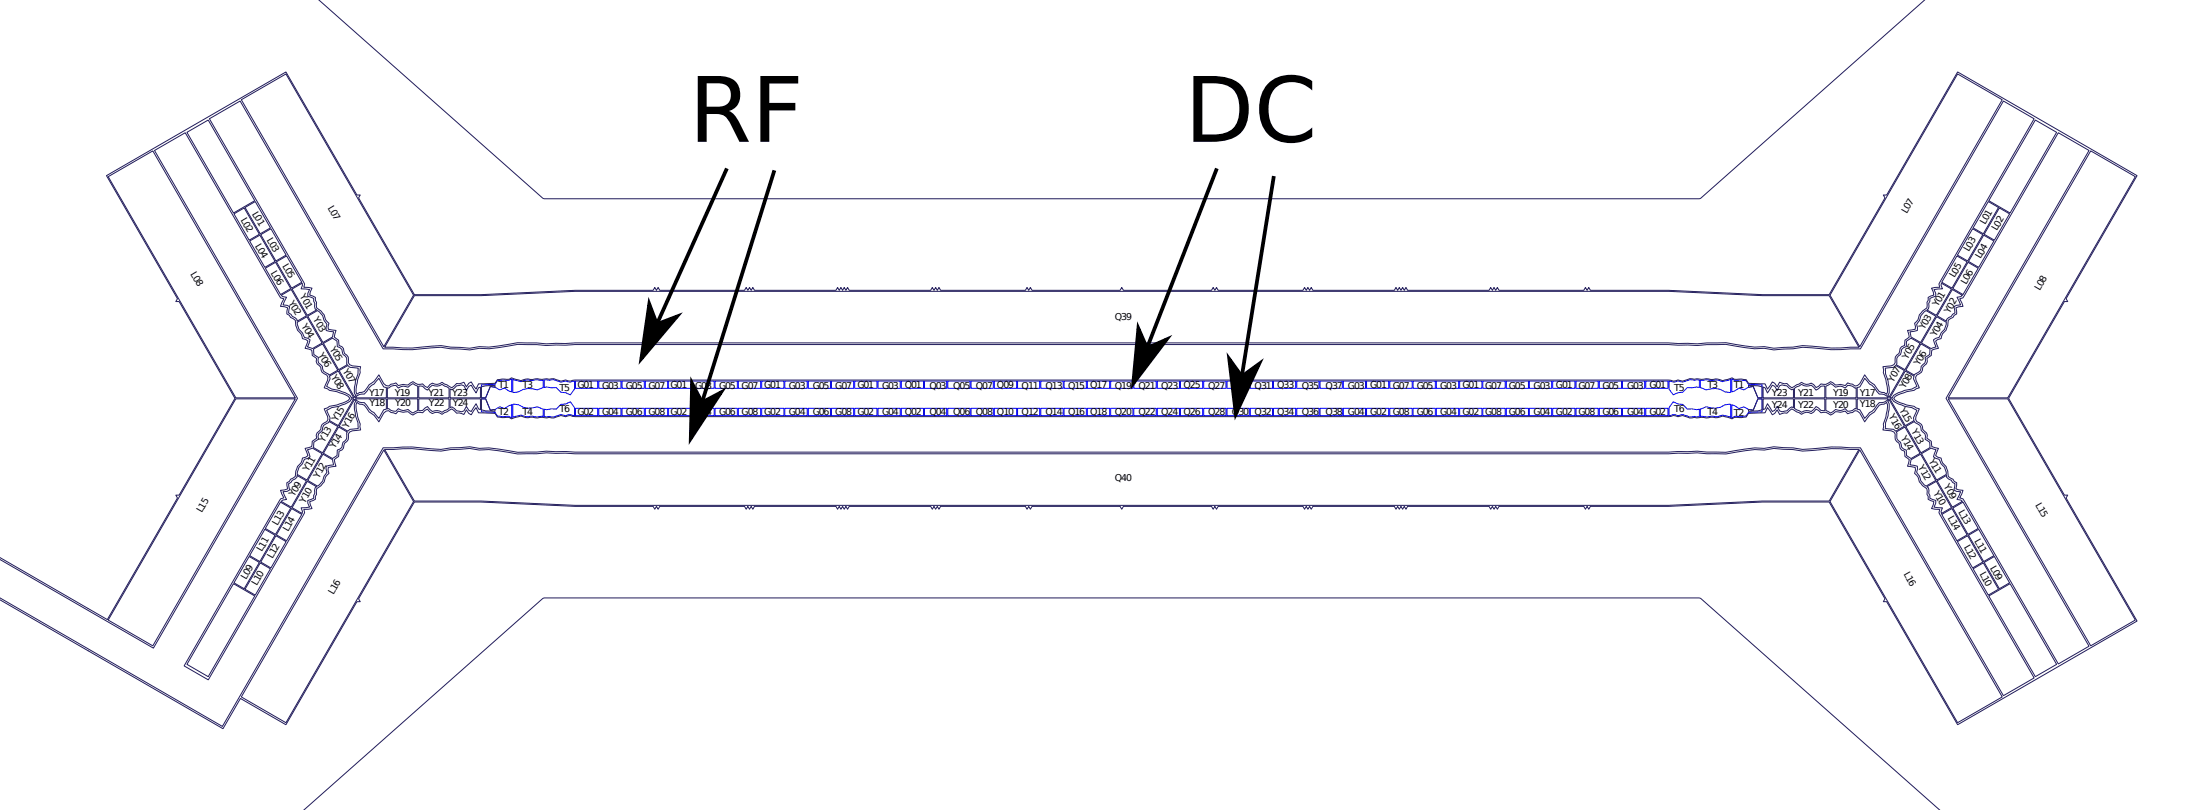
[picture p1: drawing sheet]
<svg xmlns="http://www.w3.org/2000/svg" width="165mm" height="61mm" viewBox="0 0 165 61" stroke-linecap="round" stroke-linejoin="round" font-family="sans-serif">
<g fill="none" stroke="#00f" stroke-width=".08">
<path d="M36.1 28.9l1.1-.1 .1-.3h.9l.2-.1v1l-.5-.3-.4 .1-.3-.2h-.4l-.3 .8h-.4zM36.1 29.9h.4l.3 .9 .4-.1 .3-.2 .4 .1 .5-.2v.9l-.2-.1h-.9l-.1-.3h-1.1zM38.5 30.3l.4 .1a1.51 1.51 0 0 0 1.4 .1l.5 .2v.5h-1.3a1.3 1.3 0 0 0-1 .1zM38.5 28.4l.2 .1a.67 .67 0 0 0 .8 0h1.3v.6l-.5 .1a1.51 1.51 0 0 0-1.4 .2h-.4zM40.8 28.5a2.24 2.24 0 0 1 1.3 .2 .74 .74 0 0 1 .7 0l.3-.1v.6l-.3 .4-.3-.2h-.4l-.4-.3h-.9zM40.8 30.7h.9l.4-.4h.4l.3-.2 .3 .5v.6l-.3-.1a.74 .74 0 0 1-.7 0 2.24 2.24 0 0 1-1.3 .1zM43.2 28.6h1.7v.5h-1.7zM43.2 30.6h1.7v.6h-1.7zM44.9 30.6h1.7v.6h-1.7zM44.9 28.6h1.7v.5h-1.7zM46.7 28.6h1.7v.5h-1.7zM46.7 30.6h1.7v.6h-1.7z"/>
<path d="M48.4 30.6h1.7v.6h-1.7zM48.4 28.6h1.7v.5h-1.7zM50.2 28.6h1.7v.5h-1.7zM50.2 30.6h1.7v.6h-1.7zM51.9 28.6h1.7v.5h-1.7zM51.9 30.6h1.7v.6h-1.7zM53.7 30.6h1.6v.6h-1.6zM53.7 28.6h1.6v.5h-1.6zM55.4 28.6h1.7v.5h-1.7zM55.4 30.6h1.7v.6h-1.7zM57.2 30.6h1.6v.6h-1.6zM57.2 28.6h1.6v.5h-1.6z"/>
<path d="M58.9 30.6h1.7v.6h-1.7zM58.9 28.6h1.7v.5h-1.7zM60.7 28.6h1.6v.5h-1.6zM60.7 30.6h1.6v.6h-1.6zM62.4 28.6h1.7v.5h-1.7zM62.4 30.6h1.7v.6h-1.7zM64.2 30.6h1.6v.6h-1.6zM64.2 28.6h1.6v.5h-1.6zM65.9 28.6h1.7v.5h-1.7zM65.9 30.6h1.7v.6h-1.7zM67.6 30.6h1.7v.6h-1.7zM67.6 28.6h1.7v.5h-1.7z"/>
<path d="M69.4 30.6h1.7v.6h-1.7zM69.4 28.6h1.7v.5h-1.7zM71.1 28.6h1.7v.5h-1.7zM71.1 30.6h1.7v.6h-1.7zM72.9 28.6h1.7v.5h-1.7zM72.9 30.6h1.7v.6h-1.7zM74.6 28.6h1.7v.5h-1.7zM74.6 30.6h1.7v.6h-1.7zM76.4 30.6h1.6v.6h-1.6zM76.4 28.6h1.6v.5h-1.6zM78.1 30.6h1.7v.6h-1.7zM78.1 28.6h1.7v.5h-1.7z"/>
<path d="M79.9 28.6h1.6v.5h-1.6zM79.9 30.6h1.6v.6h-1.6zM81.6 28.6h1.7v.5h-1.7zM81.6 30.6h1.7v.6h-1.7zM83.4 30.6h1.6v.6h-1.6zM83.4 28.6h1.6v.5h-1.6zM85.1 28.6h1.7v.5h-1.7zM85.1 30.6h1.7v.6h-1.7zM86.9 30.6h1.6v.6h-1.6zM86.9 28.6h1.6v.5h-1.6zM88.6 30.6h1.7v.6h-1.7zM88.6 28.6h1.7v.5h-1.7z"/>
<path d="M90.3 28.6h1.7v.5h-1.7zM90.3 30.6h1.7v.6h-1.7zM92.1 28.6h1.7v.5h-1.7zM92.1 30.6h1.7v.6h-1.7zM93.8 30.6h1.7v.6h-1.7zM93.8 28.6h1.7v.5h-1.7zM95.6 28.6h1.7v.5h-1.7zM95.6 30.6h1.7v.6h-1.7zM97.3 30.6h1.7v.6h-1.7zM97.3 28.6h1.7v.5h-1.7zM99.1 30.6h1.6v.6h-1.6zM99.1 28.6h1.6v.5h-1.6z"/>
<path d="M100.8 28.6h1.7v.5h-1.7zM100.8 30.6h1.7v.6h-1.7zM102.6 30.6h1.6v.6h-1.6zM102.6 28.6h1.6v.5h-1.6zM104.3 28.6h1.7v.5h-1.7zM104.3 30.6h1.7v.6h-1.7zM106.1 30.6h1.6v.6h-1.6zM106.1 28.6h1.6v.5h-1.6zM107.8 30.6h1.7v.6h-1.7zM107.8 28.6h1.7v.5h-1.7zM109.6 28.6h1.6v.5h-1.6zM109.6 30.6h1.6v.6h-1.6z"/>
<path d="M111.3 28.6h1.7v.5h-1.7zM111.3 30.6h1.7v.6h-1.7zM113 30.6h1.7v.6h-1.7zM113 28.6h1.7v.5h-1.7zM114.8 28.6h1.7v.5h-1.7zM114.8 30.6h1.7v.6h-1.7zM116.5 30.6h1.7v.6h-1.7zM116.5 28.6h1.7v.5h-1.7zM118.3 28.6h1.7v.5h-1.7zM118.3 30.6h1.7v.6h-1.7zM120 30.6h1.7v.6h-1.7zM120 28.6h1.7v.5h-1.7z"/>
<path d="M121.8 28.6h1.7v.5h-1.7zM121.8 30.6h1.7v.6h-1.7zM123.5 30.6h1.7v.6h-1.7zM123.5 28.6h1.7v.5h-1.7zM125.3 28.6l.3 .1a.73 .73 0 0 1 .7 0 2.24 2.24 0 0 1 1.2-.2v.6h-.9l-.3 .3h-.4l-.3 .2-.3-.4zM125.6 30.1l.3 .2h.4l.3 .4h.9v.5a2.24 2.24 0 0 1-1.2-.1 .73 .73 0 0 1-.7 0l-.3 .1v-.6zM127.6 28.5h1.3a1.28 1.28 0 0 0 1-.1v1h-.4a1.51 1.51 0 0 0-1.4-.2l-.5-.1zM127.6 30.7l.5-.2a1.51 1.51 0 0 0 1.4-.1l.4-.1v1l-.3-.1a.67 .67 0 0 0-.7 0h-1.3zM130 28.4l.2 .1h.9l.1 .3 1.1 .1v.9h-.4l-.3-.8h-.4l-.3 .2-.4-.1-.5 .3zM130 30.4l.5 .2 .4-.1 .3 .2 .4 .1 .3-.9h.4v1h-1.1l-.1 .3h-.9l-.2 .1z"/>
</g>
<g fill="none" stroke="#211c5b" stroke-width=".08">
<path d="M23.9 0l16.8 14.8 .2 .1h86.6l17-14.9M8.1 13.2l3.4-1.9 10.7 18.5h-4.5zM14 9.9l1.6-.9 3.5 6.1-1.6 .9zM15.7 8.9l2.3-1.3 10.8 18.6h.7a14.1 14.1 0 0 0 3.6-.2l2.2 .2 .7-.1a7.2 7.2 0 0 0 2.9-.3l2.1 .1 2.2-.1h82l2.2 .1 .7-.1a8 8 0 0 1 2.9 .3l.7 .1 .7-.1 .7 .1h1.5a9.8 9.8 0 0 1 2.8 0h2.2l10.8-18.6 2.3 1.3-7.1 12.2-.1 .2 .1 .2-.6 .1 .1 .5-.4 .2-.1 .4a.45 .45 0 0 1-.3 .6l-.2 .3a.78 .78 0 0 1-.4 .6v.5l-.5 .1 .1 .5a.49 .49 0 0 0-.4 .6 .54 .54 0 0 0-.4 .6 .53 .53 0 0 0-.3 .7v.1l-.3 .1-.6 .1 .1 .4a2.41 2.41 0 0 1 .2 1.7l-.6-.2a1.54 1.54 0 0 0-.7-.8l-.3-.5-.4 .7-.2 .1h-.2l-.5-.2-.2 .2-.4-.1-.3 .1-.4-.3a.65 .65 0 0 1-.7 .2l-.4 .3-.4-.4a.6 .6 0 0 1-.7 0l-.7 .4-.4-.3-.5-.1-.2 .3-.4-.4-.3 .6-.2-.4-1.3-.1-.1-.2-.9-.1-.2-.1-.4 .2a.66 .66 0 0 1-.7-.1l-1.2 .1a2.3 2.3 0 0 0-1.4 .1l-.4-.1-.3 .1-.4-.1h-82l-.4 .1-.3-.1a.8 .8 0 0 1-.9-.1h-2.1a1.36 1.36 0 0 1-1.1-.1l-.2 .1-.9 .1-.1 .2-1.3 .1-.2 .4-.3-.6-.4 .4-.2-.3-.5 .1-.4 .3-.7-.4a.6 .6 0 0 1-.8 0l-.3 .4-.4-.3a.66 .66 0 0 1-.7-.2l-.4 .3-.3-.1-.4 .1-.2-.2-.5 .2h-.2l-.2-.1-.4-.7-.3 .5a1.54 1.54 0 0 0-.8 .8l-.5 .2a2.43 2.43 0 0 1 .2-1.7l.1-.4-.6-.1-.3-.1-.1-.1a.53 .53 0 0 0-.2-.7 .54 .54 0 0 0-.4-.6 .49 .49 0 0 0-.4-.6l.1-.5-.6-.1 .1-.5a.78 .78 0 0 1-.4-.6l-.2-.3a.45 .45 0 0 1-.3-.6l-.1-.4-.5-.2 .2-.5-.6-.1 .1-.2-.1-.2zM17.6 16l.7-.4 1.2 2-.8 .4zM18.1 7.5l3.4-2 9.5 16.6-2.2 3.9zM18.4 15.6l.8-.5 1.1 2-.8 .4zM18.7 18.1l.8-.5 1.1 2-.7 .5zM19.6 17.6l.7-.4 1.2 1.9-.8 .5zM20.7 19.6l.8-.4 1.2 2-.8 .4zM146.9 19.2l.7 .4-1.1 2-.8-.4zM146.9 5.5l3.4 2-10.7 18.5-2.2-3.9z"/>
<path d="M147.7 19.7l.8 .4-1.2 2-.7-.5zM148.1 17.2l.7 .4-1.1 2-.8-.5zM148.9 17.6l.8 .5-1.2 2-.8-.5zM149.2 15.1l.8 .5-1.1 1.9-.8-.4zM150.1 15.6l.7 .4-1.1 2-.8-.4zM152.8 9l1.6 .9-3.5 6.1-1.6-.9zM154.5 10l2.3 1.3-10.7 18.6 10.7 18.6-2.3 1.3-7.1-12.2-.1-.2-.2-.1 .2-.5-.5-.1 .1-.5-.3-.3a.46 .46 0 0 1-.4-.6l-.1-.3a.78 .78 0 0 1-.4-.6l-.4-.2 .2-.6-.5-.1a.48 .48 0 0 0-.4-.6 .55 .55 0 0 0-.3-.7 .52 .52 0 0 0-.4-.6l-.1-.1v-.3l.3-.5-.4-.2a2.41 2.41 0 0 1-1.6-.6l.5-.4 1.1-.2 .4-.2-.3-.6v-.2l.1-.2a.53 .53 0 0 0 .4-.6 .55 .55 0 0 0 .3-.6 .48 .48 0 0 0 .4-.6l.5-.2-.2-.5 .4-.2a.78 .78 0 0 1 .4-.6l.1-.4a.46 .46 0 0 1 .4-.6l.3-.3-.1-.4 .5-.1-.2-.6 .2-.1 .1-.1zM156.9 11.3l3.4 1.9-8.2 14.3-1.4 2.3h-4.5zM17.7 29.9h4.5l-10.7 18.5-3.4-1.9zM19.9 39.7l.7 .4-1.1 2-.8-.4zM19.9 20.1l.8-.4 1.1 1.9-.7 .5zM21.1 37.7l.7 .4-1.1 2-.8-.5z"/>
<path d="M21.1 22.1l.8-.4 1.1 2-.7 .4v-.1l-.6-.5v-.5l-.5-.1 .3-.6zM21.7 36.3l.6-.5v-.1l.7 .4-1.1 1.9-.8-.4 .4-.1-.3-.6 .5-.2zM21.9 38.1l.8 .5-1.2 2-.8-.5zM21.9 21.7l.8-.5-.1 .5h.6l-.1 .5 .4 .2 .1 .8h.2l-.7 .4zM22.3 24.2l.7-.4 1.2 1.9-.7 .4-.4-.1 .2-.5-.4-.2-.2-.3-.3-.3zM23.1 36.1l.7 .4-.2 .1-.1 .8-.4 .1 .1 .5-.6 .1 .1 .4-.8-.4zM23.1 33.7l.4-.1 .7 .4-1.2 2-.7-.4 .1-.6 .3-.2 .2-.4 .4-.1zM23.1 23.7l.7-.4 .2 .1 .2 .3 .1 .3 .2 .3v.5l.5 .1v.4l-.8 .4zM23.5 26.2l.7-.4 1.2 2-.7 .3a.52 .52 0 0 1-.5-.6 .52 .52 0 0 1-.3-.7 .45 .45 0 0 1-.4-.6zM24.2 34.1l.8 .4v.4l-.5 .1v.4l-.2 .3-.1 .4-.4 .4-.7-.5zM24.3 25.8l.7-.4a.45 .45 0 0 1 .3 .6 .51 .51 0 0 1 .4 .6 .52 .52 0 0 1 .3 .7h.1l-.7 .4zM24.3 31.9l.4-.3 .7 .4-1.2 2-.7-.4a.45 .45 0 0 1 .4-.7 .51 .51 0 0 1 .3-.6z"/>
<path d="M24.5 30.8l.4-.2a1.92 1.92 0 0 0 1.5-.7h.1l-1.1 2-.7-.4 .1-.2zM24.7 28.2l.7-.4 1.1 2h-.1a1.92 1.92 0 0 0-1.5-.6l-.4-.2 .3-.6zM25.4 32l.7 .4-.1 .1a.52 .52 0 0 1-.3 .7 .51 .51 0 0 1-.4 .6 .45 .45 0 0 1-.3 .6l-.7-.4zM25.5 27.8l.6-.4 .2 .1 .6 .1v.4a1.92 1.92 0 0 0-.2 1.6l-.1 .2zM26.6 29.9l.1 .2a1.92 1.92 0 0 0 .2 1.6v.4l-.6 .1-.2 .1-.6-.3zM26.7 29.9h2.3v.8h-.2l-.4 .7-.7-.7a.6 .6 0 0 0-.7-.5l-.2-.1zM26.8 29.7l.2-.1a.6 .6 0 0 0 .7-.5l.7-.7 .4 .6 .2 .1v.7h-2.3zM28.8 33.7l2.2 3.9-9.5 16.6-3.4-1.9zM28.9 33.7l2-.1 .8 .1a4.6 4.6 0 0 0 2.1 0l1.5-.1 .7 .2a7.1 7.1 0 0 1 2.8 .2h2.2h2.2h82h2.2h.7a8.2 8.2 0 0 0 2.9-.2l1.1-.1a13.3 13.3 0 0 1 3.2 .1l2.1-.2 2.1 .1-2.2 3.9h-5l-7.1 .3h-82l-7.1-.3h-5zM29.1 29.1h.1a.45 .45 0 0 1 .7 0 .65 .65 0 0 1 .7-.1l.4-.2 .4 .2v.8h-2.3zM29.1 29.9h2.3v.9l-.4 .2-.4-.3a.65 .65 0 0 1-.7-.1 .45 .45 0 0 1-.7 0l-.1 .1zM31.1 22.2h5l7.1-.4h82l7.1 .4h5l2.2 3.8a20 20 0 0 1-4.2-.1l-2.2 .2-.7-.1a7.1 7.1 0 0 1-2.9-.3l-2.1 .1-2.2-.1h-16.8h-65.2l-2.2 .1a12 12 0 0 0-3.6 .1l-.7 .1h-.7l-.7 .1h-.8a13 13 0 0 0-3.6 0l-2-.1z"/>
<path d="M31.4 29.9h2.3v.7l-.5 .3a.72 .72 0 0 0-.8 0l-.3-.4-.4 .3h-.3zM31.4 29h.3l.4 .3 .3-.4a.72 .72 0 0 0 .8-.1l.5 .3v.7h-2.3zM33.8 29.2h.1l.2-.1a.69 .69 0 0 1 .7-.2l.2 .4 .2-.3 .2-.1 .3 .6 .2-.4 .2-.1v.8h-2.3zM33.8 29.9h2.3v.8h-.2l-.2-.4-.3 .6-.2-.1-.2-.3-.2 .3a.87 .87 0 0 1-.9-.3l-.1 .1zM36.1 29l1.1-.1v.1h-.4l-.3 .8h-.4zM36.1 29.9h.4l.3 .9 .4-.1v.1l-1.1-.1zM131.2 28.9l1.1 .1v.8h-.4l-.3-.8h-.4zM131.9 29.9h.4v.8l-1.1 .1v-.1l.4 .1zM132.3 29.9h2.3v.7l-.1-.1-.2 .1a.69 .69 0 0 1-.7 .2l-.2-.3-.2 .3-.2 .1-.3-.6-.2 .4h-.2zM132.3 29l.2 .1 .2 .4 .3-.6 .2 .1 .2 .3 .2-.4a.87 .87 0 0 1 .9 .3h.1v.6h-2.3zM134.7 29.1l.5-.3a.72 .72 0 0 0 .7 .1l.4 .4 .4-.3h.3v.8h-2.3zM134.7 29.9h2.3v.9h-.3l-.4-.3-.4 .4a.73 .73 0 0 0-.7 0l-.5-.3z"/>
<path d="M137 29l.4-.2 .4 .2a.65 .65 0 0 1 .7 .1 .45 .45 0 0 1 .7 0h.1v.7h-2.3zM137 29.9h2.3v.8l-.1-.1a.45 .45 0 0 1-.7 0 .65 .65 0 0 1-.7 .1l-.4 .3-.4-.2zM139.4 29.9h2.3l-.1 .2-.2 .1a.6 .6 0 0 0-.7 .5l-.7 .7-.4-.7h-.2zM139.6 33.7l10.7 18.6-3.4 1.9-9.5-16.6zM140 28.4l.7 .7a.6 .6 0 0 0 .7 .5l.2 .1 .1 .1h-2.3v-.7l.2-.1zM141.5 27.6l.6-.1 .2-.1 .6 .4-1.1 2-.1-.2a1.92 1.92 0 0 0-.2-1.6zM141.8 29.9l1.1 2.1-.6 .3-.2-.1-.6-.1v-.4a1.91 1.91 0 0 0 .2-1.6zM141.8 29.9h.2a1.92 1.92 0 0 0 1.5 .7l.4 .2-.3 .5 .1 .2-.7 .4zM142.3 32.4l.7-.4 1.1 2-.7 .4a.45 .45 0 0 1-.3-.6 .52 .52 0 0 1-.5-.6 .52 .52 0 0 1-.2-.7zM143 27.8l.7 .4-.1 .2 .3 .6-.4 .2a1.92 1.92 0 0 0-1.5 .6h-.2zM143 32l.7-.4v.1a.52 .52 0 0 1 .5 .6 .51 .51 0 0 1 .3 .6 .45 .45 0 0 1 .4 .7l-.7 .4zM143.1 25.6l.3-.2 .7 .4-1.1 1.9-.7-.4h.1a.52 .52 0 0 1 .2-.7 .52 .52 0 0 1 .5-.6z"/>
<path d="M143.4 34.5l.8-.4 1.1 1.9-.7 .5-.2-.1-.2-.3-.1-.4-.2-.3v-.4l-.5-.1zM144.2 25.8l.7 .4a.45 .45 0 0 1-.4 .6 .52 .52 0 0 1-.3 .7 .51 .51 0 0 1-.5 .6l-.7-.3zM144.2 34l.7-.4 .4 .1-.2 .6 .4 .1 .2 .4 .3 .2 .1 .6-.7 .4zM144.4 23.4l.2-.1 .7 .4-1.1 2-.8-.4v-.4l.5-.1v-.5l.2-.3 .1-.3zM144.6 36.5l.7-.4 1.2 2-.8 .4 .1-.4-.6-.1 .1-.5-.5-.1-.1-.8zM145.2 21.7h.6l-.1-.5 .8 .5-1.2 1.9-.7-.4h.1l.1-.8 .5-.2zM145.4 23.8l.7 .4v.1l-.1 .4-.3 .3-.2 .3-.4 .2 .2 .5-.4 .1-.7-.4zM145.4 36.1l.7-.4v.1l.6 .5v.4l.5 .2-.3 .6 .4 .1-.8 .4zM145.7 38.6l.8-.5 1.1 2-.7 .5zM146.2 29.9h4.5l9.6 16.6-3.4 1.9zM146.5 21.7l.8 .4-.4 .2 .3 .6-.5 .1v.5l-.6 .5v.1l-.7-.4zM146.6 38.1l.7-.4 1.2 1.9-.8 .5z"/>
<path d="M-.1 41.9l11.6 6.7 10.8-18.7-10.7-18.6 2.3-1.3 7.1 12.2 .1 .1 .2 .1-.2 .6 .5 .1-.1 .4 .3 .3a.45 .45 0 0 1 .4 .6l.1 .4a.78 .78 0 0 1 .4 .6l.4 .2-.2 .5 .5 .2a.48 .48 0 0 0 .4 .6 .55 .55 0 0 0 .3 .6 .53 .53 0 0 0 .4 .6l.1 .2v.2l-.3 .6 .4 .2a2.4 2.4 0 0 1 1.6 .6l-.6 .3-1 .3-.4 .2 .3 .5v.3l-.1 .1-.3 .2-.1 .4-.3 .3v.4l-.4 .2v.4l-.5 .1 .2 .6-.4 .2-.1 .3-.3 .3-.1 .7-.7 .5 .1 .5-.5 .1 .2 .5-.2 .1-.1 .2-7.2 12.3 1.8 1.1 7.2-12.4 .1-.2-.1-.2 .6-.1-.2-.5 .5-.2 .1-.3a.45 .45 0 0 1 .3-.7l.2-.3a.78 .78 0 0 1 .4-.6l-.1-.4 .6-.1-.1-.5a.49 .49 0 0 0 .4-.7 .55 .55 0 0 0 .4-.6 .53 .53 0 0 0 .2-.6 .9 .9 0 0 1 1-.4l-.1-.4a2.43 2.43 0 0 1-.2-1.6l.5 .2 .4 .5 .4 .2 .3 .5 .4-.6 .2-.2h.2l.5 .2 .2-.2 .4 .1h.3l.4 .2 .4-.2 .3 .1 .4-.3 .3 .3 .4-.1 .4 .2 .7-.4 .4 .3 .5 .1 .2-.4 .4 .4 .3-.5 .2 .4h1.3l.1 .3h.9l.2 .1 .3-.1a.66 .66 0 0 1 .8 0h2.1l.5-.1 .4 .1 .3-.1h.4h82h.4a.73 .73 0 0 0 .7 0 2.84 2.84 0 0 0 1.6 .1h1a1.34 1.34 0 0 1 1.1 .1l.2-.1h.9l.1-.3h1.3l.2-.4 .3 .5 .4-.4 .2 .4 .5-.1 .4-.3 .7 .4 .4-.2 .3 .1 .4-.3 .4 .3 .3-.1 .4 .2 .4-.2h.3l.4-.1 .2 .2 .5-.2 .4 .2 .4 .6 .3-.5 .4-.2 .3-.5 .6-.2a2.4 2.4 0 0 1-.2 1.6l-.1 .4 .6 .1 .3 .1v.2a.53 .53 0 0 0 .3 .6 .54 .54 0 0 0 .4 .6 .49 .49 0 0 0 .4 .7l-.1 .5 .5 .1v.4a.78 .78 0 0 1 .4 .6l.2 .3a.45 .45 0 0 1 .3 .7l.1 .3 .4 .2-.1 .5 .6 .1-.1 .2 .1 .2 7.1 12.2-2.3 1.4-10.8-18.6-2.2-.1-2.1 .2-2.2-.2-.7 .1a7.1 7.1 0 0 0-2.9 .3l-2.1-.1-2.2 .1h-82l-2.2-.1-2.1 .1-.8-.1a5.7 5.7 0 0 0-2.1-.2l-.7-.1-2.2 .2-2.2-.2-2.1 .1-12.1 20.9-16.7-9.7M0 41.8l8.1 4.7 5.2-9.2-.1-.2h.2l4.2-7.2-4.2-7.3h-.2l.1-.2-5.3-9.2 13.5-7.8 5.3 9.2h.2l-.1 .2 4.2 7.3h5l7.1-.3h5.8l.1-.2 .2 .2 .1-.2 .1 .2h6.4l.1-.2 .1 .2 .2-.2 .1 .2 .1-.2 .1 .2h6.1l.2-.2 .1 .2 .1-.2 .1 .2 .2-.2 .1 .2 .1-.2 .1 .2h6.2l.1-.2 .1 .2 .1-.2 .2 .2 .1-.2 .1 .2h6.4l.1-.2 .1 .2 .1-.2 .2 .2h6.6l.1-.2 .1 .2h6.6l.2-.2 .1 .2 .1-.2 .1 .2h6.4l.1-.2 .1 .2 .2-.2 .1 .2 .1-.2 .1 .2h6.2l.1-.2 .1 .2 .1-.2 .2 .2 .1-.2 .1 .2 .1-.2 .1 .2h6.2l.1-.2 .1 .2 .1-.2 .2 .2 .1-.2 .1 .2h6.4l.1-.2 .1 .2 .1-.2 .2 .2h5.8l7.1 .3h5l4.2-7.3-.1-.2h.2l5.3-9.2 13.5 7.8-5.3 9.2 .1 .2h-.3l-4.1 7.3 4.1 7.2h.3l-.1 .2 5.3 9.3-13.5 7.8-5.3-9.3h-.2l.1-.2-4.2-7.3h-5l-7.1 .4h-5.8l-.2 .2-.1-.2-.1 .2-.1-.2h-6.4l-.1 .2-.1-.2-.2 .2-.1-.2-.1 .2-.1-.2h-6.2l-.1 .2-.1-.2-.1 .2-.1-.2-.2 .2-.1-.2-.1 .2-.1-.2h-6.2l-.1 .2-.1-.2-.1 .2-.2-.2-.1 .2-.1-.2h-6.4l-.1 .2-.1-.2-.1 .2-.2-.2h-6.6l-.1 .2-.1-.2h-6.6l-.2 .2-.1-.2-.1 .2-.1-.2h-6.4l-.1 .2-.1-.2-.2 .2-.1-.2-.1 .2-.1-.2h-6.2l-.1 .2-.1-.2-.1 .2-.2-.2-.1 .2-.1-.2-.1 .2-.2-.2h-6.1l-.1 .2-.1-.2-.1 .2-.2-.2-.1 .2-.1-.2h-6.4l-.1 .2-.1-.2-.2 .2-.1-.2h-5.8l-7.1-.4h-5l-4.2 7.3 .1 .2h-.2l-5.3 9.3-3.5-2-1.3 2.2-16.7-9.6M17.5 43.8l1.6 .9-3.5 6-1.6-.9zM18.7 41.7l.8 .5-1.2 2-.7-.5zM19.5 42.2l.8 .5-1.1 1.9-.8-.4zM20.7 40.2l.8 .4-1.2 2-.7-.5zM146.9 40.6l.8-.4 1.1 1.9-.7 .5zM147.7 40.1l.8-.4 1.2 2-.8 .4zM148.1 42.7l.8-.5 1.1 2-.8 .4zM148.9 42.2l.8-.5 1.1 2-.7 .5zM149.3 44.7l1.6-.9 3.5 6-1.6 .9zM22.8 60.8l17.9-15.9 .2-.1h86.6l18.1 16"/>
</g>
<path d="M54.6 12.6l-6.5 14.3M58.1 12.8l-6.3 20.1M91.3 12.6l-6.2 16.1M95.6 13.2l-2.8 17.8" fill="none" stroke="#000" stroke-width=".28"/>
<g fill="#000" stroke="#000" stroke-width=".28">
<path d="M48.7 22.8l.6 1.5 1.5-.6-2.7 3.2z" fill-rule="evenodd"/>
<path d="M51.9 28.8l.8 1.4 1.4-.8-2.3 3.5z" fill-rule="evenodd"/>
<path d="M85.4 24.6l.7 1.5 1.4-.6-2.4 3.2z" fill-rule="evenodd"/>
<path d="M92.3 26.9l.9 1.3 1.3-.9-1.7 3.7z" fill-rule="evenodd"/>
</g>
<g font-size="6.8">
<text x="51.7" y="10.6">RF</text>
<text x="88.9" y="10.6">DC</text>
</g>
<g font-size=".7">
<text x="18" y="16.5" transform="rotate(59 18 16.5)">L02</text>
<text x="18.9" y="16" transform="rotate(59 18.9 16)">L01</text>
<text x="24.6" y="15.6" transform="rotate(59 24.6 15.6)">L07</text>
<text x="143.1" y="16" transform="rotate(-60 143.1 16)">L07</text>
<text x="149" y="16.8" transform="rotate(-60 149 16.8)">L01</text>
<text x="149.9" y="17.4" transform="rotate(-60 149.9 17.4)">L02</text>
<text x="14.3" y="20.6" transform="rotate(59 14.3 20.6)">L08</text>
<text x="19.1" y="18.5" transform="rotate(59 19.1 18.5)">L04</text>
<text x="20" y="18" transform="rotate(59 20 18)">L03</text>
<text x="20.3" y="20.5" transform="rotate(59 20.3 20.5)">L06</text>
<text x="21.2" y="20" transform="rotate(59 21.2 20)">L05</text>
<text x="21.6" y="22.7" transform="rotate(59 21.6 22.7)">Y02</text>
<text x="22.5" y="22.2" transform="rotate(59 22.5 22.2)">Y01</text>
<text x="23.5" y="23.9" transform="rotate(59 23.5 23.9)">Y03</text>
<text x="83.7" y="24">Q39</text>
<text x="145.4" y="23" transform="rotate(-60 145.4 23)">Y01</text>
<text x="146.3" y="23.5" transform="rotate(-60 146.3 23.5)">Y02</text>
<text x="146.7" y="20.9" transform="rotate(-60 146.7 20.9)">L05</text>
<text x="147.6" y="21.4" transform="rotate(-60 147.6 21.4)">L06</text>
<text x="147.8" y="18.9" transform="rotate(-60 147.8 18.9)">L03</text>
<text x="148.7" y="19.5" transform="rotate(-60 148.7 19.5)">L04</text>
<text x="153.1" y="21.8" transform="rotate(-60 153.1 21.8)">L08</text>
<text x="22.6" y="24.4" transform="rotate(59 22.6 24.4)">Y04</text>
<text x="23.9" y="26.6" transform="rotate(59 23.9 26.6)">Y06</text>
<text x="24.7" y="26.1" transform="rotate(59 24.7 26.1)">Y05</text>
<text x="24.8" y="28.3" transform="rotate(59 24.8 28.3)">Y08</text>
<text x="25.7" y="27.8" transform="rotate(59 25.7 27.8)">Y07</text>
<text x="27.7" y="29.7">Y17</text>
<text x="29.6" y="29.7">Y19</text>
<text x="32.2" y="29.7">Y21</text>
<text x="33.9" y="29.7">Y23</text>
<text x="37.4" y="29.1">T1</text>
<text x="39.2" y="29.1">T3</text>
<text x="42" y="29.3">T5</text>
<text x="43.3" y="29.1">G01</text>
<text x="45.2" y="29.1">G03</text>
<text x="47" y="29.1">G05 G07 G01</text>
<text x="52.2" y="29.1">G03</text>
<text x="54" y="29.1">G05 G07 G01</text>
<text x="59.2" y="29.1">G03</text>
<text x="61" y="29.1">G05 G07 G01</text>
<text x="66.2" y="29.1">G03 Q01</text>
<text x="69.8" y="29.1">Q03 Q05 Q07 Q09</text>
<text x="76.7" y="29.1">Q11 Q13 Q15 Q17</text>
<text x="83.7" y="29.1">Q19 Q21 Q23 Q25</text>
<text x="90.7" y="29.1">Q27 Q29 Q31 Q33</text>
<text x="97.7" y="29.1">Q35 Q37 G03 G01 G07</text>
<text x="106.3" y="29.1">G05</text>
<text x="108.1" y="29.1">G03 G01 G07</text>
<text x="113.3" y="29.1">G05</text>
<text x="115.1" y="29.1">G03 G01 G07</text>
<text x="120.3" y="29.1">G05</text>
<text x="122.1" y="29.1">G03 G01</text>
<text x="125.7" y="29.3">T5</text>
<text x="128.2" y="29.1">T3</text>
<text x="130.1" y="29.1">T1</text>
<text x="133" y="29.7">Y23</text>
<text x="135" y="29.7">Y21</text>
<text x="137.6" y="29.7">Y19</text>
<text x="139.6" y="29.7">Y17</text>
<text x="142.1" y="28.7" transform="rotate(-60 142.1 28.7)">Y07</text>
<text x="143" y="29.2" transform="rotate(-60 143 29.2)">Y08</text>
<text x="143.2" y="27" transform="rotate(-60 143.2 27)">Y05</text>
<text x="144" y="27.5" transform="rotate(-60 144 27.5)">Y06</text>
<text x="144.4" y="24.8" transform="rotate(-60 144.4 24.8)">Y03</text>
<text x="145.3" y="25.3" transform="rotate(-60 145.3 25.3)">Y04</text>
<text x="23.1" y="35.4" transform="rotate(-60 23.1 35.4)">Y11</text>
<text x="23.9" y="35.9" transform="rotate(-60 23.9 35.9)">Y12</text>
<text x="24.3" y="33.2" transform="rotate(-60 24.3 33.2)">Y13</text>
<text x="25.1" y="33.7" transform="rotate(-60 25.1 33.7)">Y14</text>
<text x="25.3" y="31.7" transform="rotate(-60 25.3 31.7)">Y15</text>
<text x="26.1" y="32.2" transform="rotate(-60 26.1 32.2)">Y16</text>
<text x="27.7" y="30.5">Y18</text>
<text x="29.7" y="30.5">Y20</text>
<text x="32.2" y="30.5">Y22</text>
<text x="34" y="30.5">Y24</text>
<text x="37.4" y="31.2">T2</text>
<text x="39.2" y="31.2">T4</text>
<text x="42" y="30.9">T6</text>
<text x="43.3" y="31.1">G02</text>
<text x="45.2" y="31.1">G04</text>
<text x="47" y="31.1">G06 G08 G02</text>
<text x="52.2" y="31.1">G04</text>
<text x="54" y="31.1">G06 G08 G02</text>
<text x="59.2" y="31.1">G04</text>
<text x="61" y="31.1">G06 G08 G02</text>
<text x="66.2" y="31.1">G04 Q02</text>
<text x="69.8" y="31.1">Q04 Q06 Q08 Q10</text>
<text x="76.7" y="31.1">Q12 Q14 Q16 Q18</text>
<text x="83.7" y="31.1">Q20 Q22 Q24 Q26</text>
<text x="90.7" y="31.1">Q28 Q30 Q32 Q34</text>
<text x="97.7" y="31.1">Q36 Q38 G04 G02 G08</text>
<text x="106.3" y="31.1">G06</text>
<text x="108.1" y="31.1">G04 G02 G08</text>
<text x="113.3" y="31.1">G06</text>
<text x="115.1" y="31.1">G04 G02 G08</text>
<text x="120.3" y="31.1">G06</text>
<text x="122.1" y="31.1">G04 G02</text>
<text x="125.7" y="30.9">T6</text>
<text x="128.2" y="31.2">T4</text>
<text x="130.1" y="31.2">T2</text>
<text x="133" y="30.6">Y24</text>
<text x="135" y="30.6">Y22</text>
<text x="137.6" y="30.6">Y20</text>
<text x="139.6" y="30.6">Y18</text>
<text x="141.7" y="31.2" transform="rotate(60 141.7 31.2)">Y16</text>
<text x="142.5" y="30.7" transform="rotate(60 142.5 30.7)">Y15</text>
<text x="142.6" y="32.8" transform="rotate(60 142.6 32.8)">Y14</text>
<text x="143.4" y="32.3" transform="rotate(60 143.4 32.3)">Y13</text>
<text x="143.9" y="35" transform="rotate(60 143.9 35)">Y12</text>
<text x="144.7" y="34.6" transform="rotate(60 144.7 34.6)">Y11</text>
<text x="15.1" y="38.5" transform="rotate(-60 15.1 38.5)">L15</text>
<text x="19.7" y="41.4" transform="rotate(-60 19.7 41.4)">L11</text>
<text x="20.5" y="41.9" transform="rotate(-60 20.5 41.9)">L12</text>
<text x="20.8" y="39.4" transform="rotate(-60 20.8 39.4)">L13</text>
<text x="21.6" y="39.9" transform="rotate(-60 21.6 39.9)">L14</text>
<text x="22.1" y="37.3" transform="rotate(-60 22.1 37.3)">Y09</text>
<text x="22.9" y="37.8" transform="rotate(-60 22.9 37.8)">Y10</text>
<text x="83.7" y="36.1">Q40</text>
<text x="145.1" y="36.9" transform="rotate(60 145.1 36.9)">Y10</text>
<text x="145.9" y="36.5" transform="rotate(60 145.9 36.5)">Y09</text>
<text x="146.2" y="38.9" transform="rotate(60 146.2 38.9)">L14</text>
<text x="147" y="38.4" transform="rotate(60 147 38.4)">L13</text>
<text x="147.4" y="41" transform="rotate(60 147.4 41)">L12</text>
<text x="148.2" y="40.6" transform="rotate(60 148.2 40.6)">L11</text>
<text x="152.8" y="37.9" transform="rotate(60 152.8 37.9)">L15</text>
<text x="18.5" y="43.5" transform="rotate(-60 18.5 43.5)">L09</text>
<text x="19.3" y="44" transform="rotate(-60 19.3 44)">L10</text>
<text x="25" y="44.6" transform="rotate(-60 25 44.6)">L16</text>
<text x="142.9" y="43.1" transform="rotate(60 142.9 43.1)">L16</text>
<text x="148.6" y="43.1" transform="rotate(60 148.6 43.1)">L10</text>
<text x="149.4" y="42.6" transform="rotate(60 149.4 42.6)">L09</text>
</g>
</svg>
